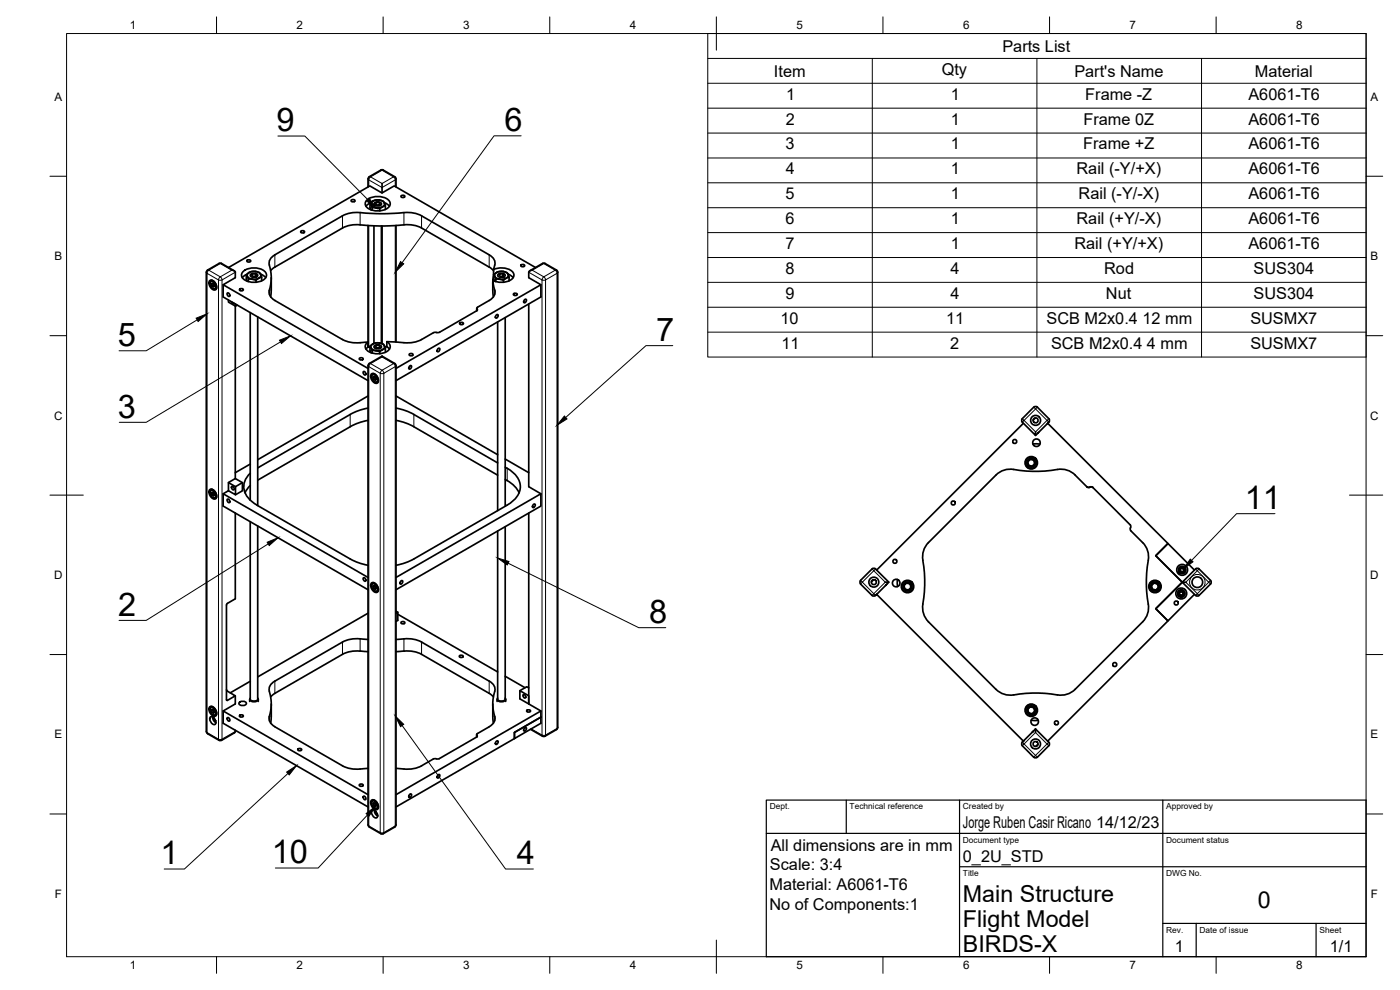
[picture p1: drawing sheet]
<svg xmlns="http://www.w3.org/2000/svg" width="420mm" height="297mm" viewBox="0 0 420 297" stroke-linecap="round" stroke-linejoin="round" font-family="sans-serif">
<!-- layer: Visible Narrow -->
<g fill="none" stroke="#000" stroke-width=".3">
<path d="M110.5 53.7l.2 .3M110.7 54v2M110.7 54l4 2.3 3.9-2.3M110.8 53l.4 .1M111.2 53.1l3.5-2 3.4 2M111.2 53.1l3.5 2 3.4-2M111.2 53.1l-.5 .9M114.3 51h.7M118.1 53.1l.5 .9M118.5 53l-.4 .1M118.6 54v2M118.9 53.7l-.3 .3"/>
<path d="M65.7 79l.4 .1M66.1 79.1l3.5 2-3.5 2M66.1 79.1l-3.4 2 3.4 2M66.5 79l-.4 .1M82.5 76.5v3.6M102.8 64.8v3.6M108.1 63.8v3.7M110.7 67.7v36.5M118.6 67.7v34.9M121.2 63.8v3.7M126.5 64.8v3.6M146.8 76.5v3.6"/>
<path d="M162.8 79l.4 .1M163.2 79.1l-3.5 2 3.5 2M163.2 79.1l3.4 2-3.4 2M163.6 79l-.4 .1M62.3 81l.4 .1-.5 .9-.3-.3M65.9 83.2l.2-.1 .2 .1 .3 .8h-1zM70.6 81.7l-4 2.3v137.8M80.8 87.1v1.2M143.2 92.7v.5M148.5 87.1v1.2M158.7 81.7l4 2.3v136.5M163 83.2l.2-.1 .2 .1 .3 .8h-1z"/>
<path d="M167 81l-.4 .1 .6 .9M167.2 82v136.6l-3.5 1.9M167.2 82l-3.5 2v136.5M167.4 81.7l-.2 .3M110.5 109.7l.2 .3M110.7 110v137.8M110.7 110l3.4 2M110.8 109.1h.4M111.2 109.1l3.5-2 3.4 2M111.2 109.1l3.5 2M111.2 109.1l-.5 .9M114.1 112v137.8l-3.4-2"/>
<path d="M114.7 111.1l-.6 .9M114.7 111.1l.5 .9h-1.1M118.1 109.1l-3.4 2M118.1 109.1l.5 .9M118.5 109.1h-.4M118.6 110l-3.4 2v137.8M118.6 110v137.8M118.9 109.7l-.3 .3M105.1 124.4v3.6M124.2 124.4v3.6M306.8 125.6v.1a.5 .5 0 0 1 .5 .4 .5 .5 0 0 1-.5 .5v.1M310.2 122.2l.6 .5-3.5 3.4 3.5 3.5 3.4-3.5-3.4-3.4 .5-.5"/>
<path d="M314.7 125.6v.1a.5 .5 0 0 0-.5 .4 .5 .5 0 0 0 .5 .5v.1M152.2 140.5v3.7M258.3 174.1l.5 .6 3.4-3.5 3.5 3.5-3.5 3.4-3.4-3.4-.5 .5M261.7 178.7v-.1a.5 .5 0 0 1 .5-.5 .5 .5 0 0 1 .5 .5l.1 .1M261.7 170.7a.5 .5 0 0 0 .5 .5 .5 .5 0 0 0 .5-.5h.1M358.8 170.7a.5 .5 0 0 0 .5 .5 .5 .5 0 0 0 .5-.5h.1M358.8 178.7v-.1a.5 .5 0 0 1 .5-.5 .5 .5 0 0 1 .5 .5l.1 .1M363.3 174.1l-.5 .6-3.5-3.5-3.4 3.5 3.4 3.4 3.5-3.4 .5 .5M102.8 192.6v3.7M108.1 191.7v3.7M121.2 191.7v3.7M126.5 192.6v3.7"/>
<path d="M61.9 219.5l.3 .3M62.1 219.8v-137.8l3.5 2v137.8M62.1 219.8l3.5 2M62.2 219.8l.1 .3M68 210l.2 .1M68.2 207.4l-.2 .1M70.6 219.5l-4 2.3M75.1 209.6a1.32 1.32 0 0 0 2.3 0M75.1 209.5a1.21 1.21 0 0 0 .9 1 1.21 1.21 0 0 0 1.2-.4l.2-.6M80.8 215v1.2M82.5 204.4v3.6M146.8 204.4v3.6"/>
<path d="M148.5 215v1.2M149.4 209.6a1.32 1.32 0 0 0 2.2 0M149.4 209.5a1.21 1.21 0 0 0 .8 1 1.21 1.21 0 0 0 1.2-.4l.2-.6M159.4 218.7l3.3 1.8M167.4 218.2l-.4 .7M65.6 221.8l.1 .3M65.6 221.8h1M66.6 221.8l-.1 .3M143.2 220.6v.5M162.7 220.5l.1 .4M162.7 220.5h1M163.7 220.5l-.1 .4"/>
<path d="M306.8 222.7a.5 .5 0 0 1 .5 .5 .5 .5 0 0 1-.5 .5v.1M310.2 227.2l.6-.5-3.5-3.5 3.5-3.4 3.4 3.4-3.4 3.5 .5 .5M314.7 222.7a.5 .5 0 0 0-.5 .5 .5 .5 0 0 0 .5 .5v.1M110.5 247.5l.2 .3M110.7 247.8l.1 .3M115.2 249.8h-1.1l.2 .3M115.2 249.8l-.2 .3M118.6 247.8l-3.4 2M118.6 247.8l-.1 .3M118.9 247.5l-.3 .3"/>
<circle cx="359.3" cy="174.7" r="2.34"/>
</g>
<!-- layer: Visible -->
<g fill="none" stroke="#000" stroke-width=".51">
<path d="M105.5 60l.6-.1 .4 .4-.7 .3-.4-.3zM110.2 60a5.2 5.2 0 0 1 6.7 .4 1.82 1.82 0 0 1-1.5 2.5 5.2 5.2 0 0 1-5.6-1.1 1.42 1.42 0 0 1 .4-1.8zM110.4 53.7v2.4M114.7 55.1v2.8M118.9 53.7l-.4-.7-3.5-2-.5-.1-3.7 2.1-.3 .7M118.9 53.7v2.4M120.5 58.7l.6-.1 .4 .4-.7 .3-.5-.3zM65.7 79h.8M65.7 79l-3.4 2-.4 .7v137.8l.4 .6 3.4 2M66.5 79l3.8 2.3M74.2 78h.6l.4 .4-.7 .2-.4-.2zM80.8 79.5a12.3 12.3 0 0 1 0 7.6"/>
<path d="M82.5 76.5l-1.3 1.1-.4 1v.9M90.4 69.3l.6-.1 .4 .4-.7 .3-.5-.3zM108.1 63.8a75.1 75.1 0 0 0 14.6-.1l2.1 .3 1.2 .5 20.8 12a2.75 2.75 0 0 1 1.5 3.7l-.2 .7M108.1 67.5a72.9 72.9 0 0 0 14.6-.1l2.1 .3 1.7 .7 20.3 11.7 1.3 1.2M108.1 67.5a9.1 9.1 0 0 0-5.3 .9l-20.3 11.7M108.1 63.8a9.1 9.1 0 0 0-5.3 1l-20.3 11.7M110.4 67.7v36.5l-.6 .5M111 61v1.3l.4 .7M111.1 60.9l-1.3 1M111.4 61.5v.1a.73 .73 0 0 0 .3 .7 .73 .73 0 0 0 .8 0h.3M111.4 61.5l.4 .4 1 .4M111.7 62.3v.8"/>
<path d="M111.9 60.4l-.3 .1a.41 .41 0 0 0-.4 .2 .41 .41 0 0 0 0 .5l.2 .3M111.9 60.3a.9 .9 0 0 0-.5 1.2M112.2 67.8v35.2M112.3 60.9l1.1-.4a.82 .82 0 0 1 1 .9l-1 .4a.82 .82 0 0 1-1.1-.9zM112.9 60.9l-.2 .1M112.9 60.8h.7l.4 .2a.67 .67 0 0 1-.6 .5 .67 .67 0 0 1-.7-.5zM113.8 60.9l.2 .1M113.9 60h-1.2l-.8 .4M113.9 60l1.1 .4 .3 .5M113.9 60h-.9l-1.1 .3M113.9 60l.8 .3 .7 .6M114 62.7v.6"/>
<path d="M114.5 67.8v35.2M114.7 67.8v35.3M114.8 62l-.2 .2a.91 .91 0 0 1-1.5 .2l-.3-.1M114.8 62l-.7 .3h-1.3M115.3 60.8l1.6 1.1M115.3 60.9l.1 .1a.45 .45 0 0 1 .2 .5 .45 .45 0 0 1-.4 .3l-.4 .2M115.4 60.9a.9 .9 0 0 1-.6 1.1M115.7 61.7v1.2M118.9 67.7v34.9M156.5 79.4h.5l.5 .4-.8 .2-.4-.2zM162.8 79l-3.8 2.3M162.8 79h.8"/>
<path d="M163.6 79l3.4 2 .4 .7v136.5l-.4 .7-3.7 2.1-.5-.1-3.6-2.1M62.9 84.2a1.82 1.82 0 0 1 2.1 2.4 1 1 0 0 1-1 .4 1 1 0 0 1-.8-.8l-.3-.4a1.48 1.48 0 0 1 0-1.6zM62.9 85l.3-.7a1.6 1.6 0 0 1 1.7 2.1l-.3 .4-.7-.2M63.2 84.4a1.48 1.48 0 0 1 1.3 2.2 1.48 1.48 0 0 1-1.3-2.2zM63.6 84.1l-.4 .2M63.6 84.9l.5 .3 .2 .6-.2 .3-.5-.2-.2-.6zM63.8 85l-.4 .3M64.2 85.5l-.2-.3 .2 .4M64.2 85.6l-.6 .3M65 86.5l-.3 .2M67 85.4v3.7l43.4 25.1M68.2 87.9l.6 .2 .1 .8-.5-.2z"/>
<path d="M68.6 90v.6l2.1 1.2v-.6M68.6 80.3l42.4-24.5 3.6 2.1 3.7-2.1 42.4 24.5M69.5 90.6l.4 .4h.3M69.6 81.1a.94 .94 0 0 1 1 .6v1.6l-3.6 2.1 43.4 25.1M70.6 91.8v51.8M71.2 91.6l-.5 .2M72 86.7l.6-.1 .4 .4-.7 .3-.4-.3zM73 81.4a5.2 5.2 0 0 1 6.8 .4 1.82 1.82 0 0 1-1.5 2.6 5.2 5.2 0 0 1-5.6-1.2 1.42 1.42 0 0 1 .3-1.8zM73.9 82.4v1.3l.3 .7M74 82.3l-1.3 1M74.2 82.9l.1 .2a.64 .64 0 0 0 .3 .6 .64 .64 0 0 0 .7 0l.6 .1a1.01 1.01 0 0 0 1.7-.3h.1M74.2 82.9a2.78 2.78 0 0 0 3.5 .6"/>
<path d="M74.5 83.7v.8M75.1 93.8v56.3M75.2 82.4l1-.4a.82 .82 0 0 1 1.1 .9l-1.1 .4a.82 .82 0 0 1-1-.9zM75.7 82.3l-.1 .1M75.8 82.3l.7-.1 .4 .2a.67 .67 0 0 1-.7 .5 .67 .67 0 0 1-.6-.5zM76.7 82.3l.2 .1M76.8 81.5h-1.3l-1 .5a.41 .41 0 0 0-.5 .2 .41 .41 0 0 0 .1 .5l.1 .2M76.8 81.5l1.1 .3 .4 .6a.47 .47 0 0 1 .2 .5 .47 .47 0 0 1-.4 .4l-.4 .2M76.8 81.5a2.14 2.14 0 0 0-2.6 1.1v.3M76.8 81.5a1.12 1.12 0 0 1 1.3 .6 1.12 1.12 0 0 1-.4 1.4M76.8 84.1v.6M77.3 95.1v56.6"/>
<path d="M78.2 82.2l1.5 1.1M78.5 83.1v1.2M80.8 87.1v1l.4 .9 1.3 1.2M81.4 83.3l-.2 5.8M82.5 90.2l20.3 11.7a9.1 9.1 0 0 0 5.3 .9M82.5 80.1l-1.3 1.1M131 99.8h-.9l-3.6 2.1a9.2 9.2 0 0 1-5.3 .9M138.1 96.8l.6-.1 .4 .5-.7 .2-.5-.2zM143.1 93.2l-11.2 6.5h-.9M143.1 92.5v.7M143.2 92.7l-.1 .5M147.9 84.8l.2 4.3"/>
<path d="M148.1 82.4l-.2 2.5v.8v-1.6l.3 2a2.83 2.83 0 0 1-1.4 4.1l-3.5 2-.1 .5M148.1 80.9v1.5M148.1 80.9a5.1 5.1 0 0 1 6 1 1.87 1.87 0 0 1-1.6 2.5l-1.3 .3h-1.4l-1.9-.6M148.2 82.4v1.3l.3 .7M148.3 82.3l-.2 .1M148.5 82.9l.1 .2a.64 .64 0 0 0 .3 .6 .64 .64 0 0 0 .6 0l.7 .1a1.12 1.12 0 0 0 1.7-.3M148.5 82.9a2.78 2.78 0 0 0 3.4 .6M148.8 83.7v.8M148.9 94.6l.4-.2 .2 .3-.2 .5-.4 .3-.2-.3zM149 81.8l-.2 .1a.53 .53 0 0 0-.5 .7l.2 .3M149 81.8a.9 .9 0 0 0-.5 1.1M149.4 96.6v56.6"/>
<path d="M149.4 82.4l1.1-.4a.82 .82 0 0 1 1 .9l-1 .4a.82 .82 0 0 1-1.1-.9zM150 82.3l-.2 .1M150 82.3l.7-.1 .4 .2a.67 .67 0 0 1-.6 .5 .67 .67 0 0 1-.7-.5zM151 82.3l.2 .1M151 81.5l-.8-.1-1.2 .4M151 81.5l.8 .2 .7 .6M151 81.5h-1.2l-.8 .3M151 81.5l1.2 .3 .3 .5M151.1 84.1v.6M151.6 95.3v56.6M152.4 82.2l1.6 1.1M152.5 82.3a.9 .9 0 0 1-.6 1.2"/>
<path d="M152.5 82.3v.1a.47 .47 0 0 1 .3 .5 .47 .47 0 0 1-.5 .4l-.4 .2M152.8 83.1v1.2M154.2 88.1l.6-.1 .4 .4-.7 .3-.4-.3zM157.4 90l.4-.2 .2 .3-.2 .5-.4 .3-.3-.3zM158.7 91.2v54.8l3.6 2.2M159.8 81.1a.94 .94 0 0 0-1.1 .6v1.6l3.6 2.1-43.4 25.1M162.3 85.4v3.7l-43.4 25.1M108 107.4l.6-.1 .4 .5-.7 .2-.5-.2zM109 111.5l.6 .2 .2 .8-.6-.2zM110.4 118.8l-33.1 19.1M110.8 109.1l-.3 .6-.1 137.8M111 103.9v1.3l.4 .6"/>
<path d="M111 104.1l-.6 .1M111.4 104.4a.74 .74 0 0 0 .3 .8 .74 .74 0 0 0 .8 0h.3M111.4 104.4l.7 .6 .7 .2M111.5 112.2a1.82 1.82 0 0 1 2 2.4 1 1 0 0 1-1 .4 1 1 0 0 1-.8-.8l-.2-.4a1.48 1.48 0 0 1 0-1.6zM111.5 113l.2-.7a1.6 1.6 0 0 1 1.8 2.1l-.4 .4-.6-.2M111.7 105.2v.7M111.8 112.4a1.48 1.48 0 0 1 1.2 2.2 1.48 1.48 0 0 1-1.2-2.2zM111.9 103.2l-.3 .2a.41 .41 0 0 0-.4 .2 .41 .41 0 0 0 0 .5l.2 .3M111.9 103.2l.8-.3h.9l1.4 .3 .3 .5M111.9 103.2a.9 .9 0 0 0-.5 1.2M111.9 103.2a2.78 2.78 0 0 1 3.5 .5M112.1 112.1l-.3 .2"/>
<path d="M112.2 113l.4 .2 .3 .6-.3 .3-.4-.2-.3-.6zM112.3 103.8l1.1-.4a.82 .82 0 0 1 1 .9l-1 .4a.82 .82 0 0 1-1.1-.9zM112.3 113.1l-.4 .2M112.4 114.6h.1M112.5 113.2l.2 .4M112.6 113.2l.2 .4-.6 .3M112.9 103.7l-.2 .1M112.9 103.7l.7-.1 .4 .3a.67 .67 0 0 1-.6 .5 .67 .67 0 0 1-.7-.5zM113.5 114.5l-.3 .2M113.8 103.7l.2 .1M114 105.5v.6M114.7 106.9v.2"/>
<path d="M114.7 106.9l-3.9 2.2M114.7 106.9l3.8 2.2M114.8 104.9l-.2 .1a.93 .93 0 0 1-1.5 .3l-.3-.1M114.8 104.9l-.7 .3h-1.3M115.3 103.7l.1 .1a.45 .45 0 0 1 .2 .5 .45 .45 0 0 1-.4 .4l-.4 .2M115.4 103.7a.9 .9 0 0 1-.6 1.2M115.5 104l.6 .1M115.7 104.6v1.1M116.1 102.5l5.1 .3M116.1 102.5v1.5M116.1 104l.8 .7M116.1 102.5a1.72 1.72 0 0 1 1 1.9 1.72 1.72 0 0 1-1.6 1.4 4.8 4.8 0 0 1-5.8-1.4 1.56 1.56 0 0 1 .7-1.8l-2.3 .2"/>
<path d="M118.5 109.1l.4 .6v137.8M118.9 118.8l30.5 17.6M122.9 109.9l.4-.2 .2 .3-.2 .5-.4 .3-.2-.3zM122.9 106.2l.6-.1 .5 .4-.8 .2-.4-.2zM131.4 104.7l.4-.2 .2 .3-.2 .5-.4 .3-.2-.3zM75.1 139.2l-4.5 2.6M105.1 128l-27.8 16.1M105.1 124.4l-27.8 16M110.5 126.1a17.1 17.1 0 0 0-5.4 1.9M110.5 122.4a17.1 17.1 0 0 0-5.4 1.9M118.8 126.1a17.1 17.1 0 0 1 5.4 1.9M118.8 122.4a17.1 17.1 0 0 1 5.4 1.9"/>
<path d="M124.2 128l25.2 14.6M124.2 124.4l25.2 14.5M151.6 137.7l7.1 4.1M307.1 127l-44 44M308.4 138.6l.4-.4a.96 .96 0 0 1 1.6 .3 .96 .96 0 0 1-.9 1.3h-.2a1.01 1.01 0 0 1-.9-1.2zM310 133.2h2.1M310.7 125.4l-.7 .7M311.3 122.2l3.5 3.4a.99 .99 0 0 1-.3 1.3l-3.7 3.7M311.3 122.2l-.5-.3-.6 .3-3.4 3.4-.2 .5 .2 .6 4 3.9v-1M311.6 129.9l-.2 .2M311.6 129.8v.1M311.8 129.7l-.2 .2"/>
<path d="M314.4 127l36.1 36.1-3.6 3.6 7.9 8-7.9 7.9 3.6 3.7-36.1 36.1M314.5 126.9h.1M314.5 126.9l-.2 .3M314.7 126.7l-.2 .2M62.9 146.9a1.82 1.82 0 0 1 2.1 2.4 1 1 0 0 1-1 .4 1 1 0 0 1-.8-.8l-.3-.4a1.48 1.48 0 0 1 0-1.6zM62.9 147.6v.1M63 147.6l.2-.6a1.6 1.6 0 0 1 1.7 2.1l-.3 .4-.7-.2M63.2 147.1a1.48 1.48 0 0 1 1.3 2.3 1.48 1.48 0 0 1-1.3-2.3zM63.6 146.8l-.4 .2M63.6 147.7l.5 .2 .2 .6-.2 .4-.5-.3-.2-.6zM63.8 147.8l-.4 .2M64.2 148.3l-.2-.4 .2 .4"/>
<path d="M64.2 148.3l-.6 .3M65 149.3l-.3 .1M68.2 149.8l.6 .2 .1 .7-.5-.1zM68.6 147.2l-1.6 1M69.5 146l.6 .1 .2 .8-.6-.1zM70.6 153.9v25.8l-2.4 1.3-.2 .5 .1 28.7 2.5-1.4-2.4-1.4-.2-.5M70.6 143.6l2.1 1.2v2.5l-2 1.1M70.6 143.6l-2 1.2M70.7 146l-2.1-1.2v2.4M72.7 144.8l-2 1.2v2.4l-2.1-1.2M75.1 156.5v53.1M75.1 145.7l-1.6 2.2"/>
<path d="M75.1 142a5.2 5.2 0 0 0 .1 8.2l1.9 1.3M77.1 151.6l28 16.1a17.1 17.1 0 0 0 5.4 1.9M77.3 157.8v51.8M149.4 159.3v50.3M151.6 143.9a8.7 8.7 0 0 1 4.2 4M151.6 140.2a6.9 6.9 0 0 1 4.5 6.3 7 7 0 0 1-3.9 5l-28 16.2a17.3 17.3 0 0 1-5.4 1.9M151.6 158v51.6M158.7 153.9v57.3v-2.4l-2.7-1.6v2.5l6.3 3.6-43.4 25.1M160 151.5l.4-.3 .2 .3-.2 .6-.4 .2-.2-.3zM322.6 142.5l3.8 3.7 1.2-.1 .4 .2M322.7 142.5a6 6 0 0 0-5.3-1.6 44 44 0 0 1-14.6-.1l-2.1 .5-1.8 1.2-20.3 20.3M326.2 146l.4 .2 1-.2 .4 .3"/>
<path d="M328 146.3l11.2 11.1M339.2 157.4l.2 .5-.2 .9 .2 .5M339.4 159.3l3.5 3.5a6 6 0 0 1 1.7 5.3M109 173.4l.6 .2 .2 .7-.6-.1zM110.4 173.3l-43.4-25.1v3.6l43.4 25.1M111.5 174.9a1.82 1.82 0 0 1 2 2.4 1 1 0 0 1-1 .4 1 1 0 0 1-.8-.7l-.2-.5a1.48 1.48 0 0 1 0-1.6zM111.5 175.8l.2-.8a1.6 1.6 0 0 1 1.8 2.1l-.4 .4-.6-.1M111.8 175.2a1.48 1.48 0 0 1 1.2 2.2 1.48 1.48 0 0 1-1.2-2.2zM112.1 174.8l-.3 .2M112.2 175.7l.4 .2 .3 .6-.3 .4-.4-.3-.3-.6zM112.3 175.8l-.4 .2M112.4 177.3l.1 .1"/>
<path d="M112.8 176.3l-.3-.4 .2 .4M112.8 176.3l-.6 .3M113.5 177.3l-.3 .1M118.9 173.3l43.4-25.1v3.6l-43.4 25.1M120.2 174.4l.5-.2 .2 .3-.2 .5-.5 .3-.2-.3zM262.2 173.9l-.7 .7M263 178.4l-.2 .2M263 178.4h.1M263.1 178.3l-.1 .1M263.2 178.2l-.1 .1 44 44.1M265.7 174.7h1l-3.9 3.9-.6 .3-.5-.3-3.4-3.4-.2-.5 .2-.6 3.4-3.4a.75 .75 0 0 1 1.1 0l3.9 4M265.9 175.5h.1"/>
<path d="M266 175.5l-.3 .2M266.2 175.3l-.2 .2M269.3 173.9v2.1M271.3 175.7l.3-.3a1.01 1.01 0 0 1 1.6 .1 1.01 1.01 0 0 1-.6 1.5 1.01 1.01 0 0 1-1.2-1zM276.9 168.1l.6 5.6-.1 3.8-.5 3.8M278.6 162.8a6 6 0 0 0-1.6 5.3M344.6 168.1a39.3 39.3 0 0 0 .1 13.9l-.1 1.4-.4 1.4-1.3 1.7-20.3 20.3M345.7 175.5l.2-.1a.98 .98 0 0 1 1.6 0 .98 .98 0 0 1-.5 1.5h-.6a.98 .98 0 0 1-.7-1.4zM354.8 174.7l-7.9 7.9 3.6 3.7 8-8M354.8 174.7h1.1M358.5 171l-8-7.9-3.6 3.6 12.2 12.1 .8-.1 3.4-3.5 .2-.5-.2-.6-3.4-3.4-.6-.2-.5 .2-4 4M110.4 184l-33.1 19.1"/>
<path d="M110.5 191.9l-1-.1a11 11 0 0 0-6.7 .8l-20.3 11.8M110.5 195.5l-1.5-.1a10.3 10.3 0 0 0-6.2 .9l-20.3 11.7M118.9 183.4l.5 .3v2.4l-.5 .3M118.9 191.9l.9-.1a10.9 10.9 0 0 1 6.7 .8l20.9 12.1 1 1.3 .1 1.4M118.9 195.5l1.4-.1a10.1 10.1 0 0 1 6.2 .9l20.3 11.7 1.3 1.1M119.4 184.3l30 17.3M119.4 183.7l-.5 .3M120.5 186.6l.6-.1 .4 .4-.7 .3-.5-.3zM138 196.7l.6-.1 .4 .4-.7 .3-.5-.3zM277 181.3a6 6 0 0 0 1.6 5.2M278.6 186.5l20.3 20.3a6.8 6.8 0 0 0 7.2 1.4 49.9 49.9 0 0 1 12.7 .4l2.1-.5 1.8-1.3M62.9 212.1a1.82 1.82 0 0 1 2.1 2.4 1 1 0 0 1-1 .4 1 1 0 0 1-.8-.8l-.3-.4a1.48 1.48 0 0 1 0-1.6z"/>
<path d="M62.9 212.9l.3-.7a1.6 1.6 0 0 1 1.7 2.1l-.3 .3-.7-.1M63.2 215.1a1.54 1.54 0 0 1 1.3 2.3 1.54 1.54 0 0 1-1.3-2.3zM63.2 212.3a1.48 1.48 0 0 1 1.3 2.2 1.48 1.48 0 0 1-1.3-2.2zM63.6 211.9l-.4 .2M63.6 212.8l.5 .3 .2 .6-.2 .3-.5-.2-.2-.6zM63.8 215.1a2.05 2.05 0 0 0 1 1.7M63.8 212.9l-.4 .3M64.2 213.4l-.2-.4 .2 .5M64.2 213.5l-.6 .3M64.7 216.3l-.5-.9 .5 .9M65 214.4l-.3 .2M67 213.3v3.7l43.4 25.1"/>
<path d="M68.2 215.4l.6 .1 .1 .8-.5-.2zM70.6 219.1v.5l-.3 .3-3.8 2.2M70.6 208.8v2.4l-3.6 2.1 43.4 25.1M71.8 210.8l1-.4a.82 .82 0 0 1 1.1 .9l-1.1 .4a.82 .82 0 0 1-1-.9zM72 214.6l.6-.1 .4 .4-.7 .3-.4-.3zM74.9 209.8v.7M75.1 204.4l-6 3.5M75.1 209.5l-.1 .2a1.35 1.35 0 0 0 1.2 .9 1.35 1.35 0 0 0 1.3-.9l-.2-.2M77.5 209.8v.7M80.8 207.4a12.3 12.3 0 0 1 0 7.6M80.8 215l.1 1.4 .6 .9 1 .7M81.4 211.2l-.2 5.8"/>
<path d="M82.5 218.1l20.3 11.7a12.4 12.4 0 0 0 7.7 .7M82.5 208l-1.3 1.1M82.5 204.3l-1.3 1.2-.4 .9v1M147.9 211.2l.2 5.8M148.5 207.4a13.1 13.1 0 0 0 .1 8.1l-.2 .9-.6 .9-4.5 2.8-.3 1.1-11.2 6.4-.9 .1M149.2 209.8v.7M149.4 209.5l-.2 .2a1.35 1.35 0 0 0 1.3 .9 1.35 1.35 0 0 0 1.2-.9l-.1-.2M151.6 202.9l6 3.4M151.8 209.8v.7M157 208.5l.6 .1 .1 .8-.6-.2zM157.4 218.5l.4-.2 .2 .3-.2 .5-.4 .3-.3-.3zM158.2 213.1l.6-.1 .4 .4-.7 .3-.5-.3z"/>
<path d="M158.7 206.4l-.6-.4-2.1 1.2M162.3 213.3v3.7l-7.9 4.6v-1.8l7.9-4.6-7.9 4.6v1.8l-35.5 20.5M308.5 212.8l.3-.3a.94 .94 0 0 1 1.6 .3 .94 .94 0 0 1-1 1.3l-.1-.1a1.04 1.04 0 0 1-.8-1.2zM309.5 216.1l2.1 .1M310 219.5l-2.9 2.9M310 219.5h.1M310.2 219.3l-.4 .4M310.8 218.7l4 4a.75 .75 0 0 1-.1 1.1l-3.4 3.4-.5 .2-.6-.2-3.4-3.4-.2-.6 .3-.6M310.8 218.7l-.8 .8M310.8 218.7v1.1M65.7 222.1h.8M89.5 224.7l.6-.1 .4 .4-.7 .3-.4-.3z"/>
<path d="M108 235.3l.6-.1 .4 .5-.7 .2-.5-.2zM109 239l.6 .1 .2 .8-.6-.2zM112.1 240l-.3 .2M122.9 238.4l.4-.2 .2 .3-.2 .5-.4 .3-.2-.3zM130.9 227.7h-.9l-3.5 2.1a12.2 12.2 0 0 1-7.6 .7M131.4 232.6l.4-.2 .2 .3-.2 .5-.4 .3-.2-.3zM143 220.4v.8M148.9 222.5l.4-.2 .2 .3-.2 .5-.4 .3-.2-.3zM307.1 222.4l-.2 .2M307.1 222.4h.1M307.3 222.2l-.4 .4M311.5 223.3l-.7 .7"/>
<path d="M111.5 240.1a1.82 1.82 0 0 1 2 2.4 1 1 0 0 1-1 .4 1 1 0 0 1-.8-.8l-.2-.4a1.48 1.48 0 0 1 0-1.6zM111.5 240.9l.2-.7a1.6 1.6 0 0 1 1.8 2.1l-.4 .4-.6-.2M111.7 243.1a1.54 1.54 0 0 1 1.4 2.3 1.54 1.54 0 0 1-1.4-2.3zM111.8 240.3a1.48 1.48 0 0 1 1.2 2.3 1.48 1.48 0 0 1-1.2-2.3zM112.2 240.9l.4 .2 .3 .6-.3 .3-.4-.2-.3-.6zM112.3 243.1a2.05 2.05 0 0 0 1 1.7M112.3 240.9l-.4 .3M112.4 242.5l.1 .1M112.7 243.4l.6 .9-.5-.8M112.8 241.4l-.3-.3 .2 .4M112.8 241.5l-.6 .3M113.5 242.5l-.3 .1"/>
<path d="M118.9 247.5l-.4 .6-3.7 2.1-.5-.1-3.5-2-.3-.6"/>
<circle cx="304.5" cy="132.5" r=".6"/>
<circle cx="309.5" cy="138.8" r="1.32"/>
<circle cx="309.5" cy="138.8" r="1.13"/>
<circle cx="309.5" cy="138.8" r="1.87"/>
<circle cx="309.5" cy="138.8" r="1.68"/>
<circle cx="310.8" cy="126.1" r="1.49"/>
<circle cx="310.8" cy="126.1" r=".75"/>
<circle cx="311.1" cy="132.8" r="1.13"/>
<circle cx="286.1" cy="150.9" r=".6"/>
<circle cx="262.2" cy="174.7" r=".75"/>
<circle cx="262.2" cy="174.7" r="1.49"/>
<circle cx="268.6" cy="168.4" r=".6"/>
<circle cx="269" cy="174.9" r="1.13"/>
<circle cx="272.4" cy="176" r="1.32"/>
<circle cx="272.4" cy="176" r="1.13"/>
<circle cx="272.4" cy="176" r="1.87"/>
<circle cx="272.4" cy="176" r="1.68"/>
<circle cx="346.6" cy="176" r="1.32"/>
<circle cx="346.6" cy="176" r="1.13"/>
<circle cx="346.6" cy="176" r="1.87"/>
<circle cx="346.6" cy="176" r="1.68"/>
<circle cx="354.5" cy="178.1" r=".65"/>
<circle cx="354.5" cy="178.1" r="1.64"/>
<circle cx="354.5" cy="178.1" r=".56"/>
<circle cx="354.5" cy="178.1" r=".67"/>
<circle cx="354.5" cy="178.1" r=".98"/>
<circle cx="354.5" cy="178.1" r="1.13"/>
<circle cx="354.7" cy="171" r=".65"/>
<circle cx="354.8" cy="171" r=".56"/>
<circle cx="354.8" cy="171" r=".67"/>
<circle cx="354.8" cy="171" r=".98"/>
<circle cx="354.8" cy="171" r="1.13"/>
<circle cx="354.8" cy="171" r="1.64"/>
<circle cx="359.3" cy="174.7" r="1.6"/>
<circle cx="334.5" cy="199.4" r=".6"/>
<circle cx="353" cy="180.9" r=".6"/>
<circle cx="309.5" cy="213.1" r="1.32"/>
<circle cx="309.5" cy="213.1" r="1.13"/>
<circle cx="309.5" cy="213.1" r="1.87"/>
<circle cx="309.5" cy="213.1" r="1.68"/>
<circle cx="310.5" cy="216.5" r="1.13"/>
<circle cx="317" cy="216.9" r=".6"/>
<circle cx="310.8" cy="223.2" r=".75"/>
<circle cx="310.8" cy="223.2" r="1.49"/>
</g>
<!-- layer: BORDER -->
<g fill="none" stroke="#000" stroke-width=".3">
<path d="M20 10.1h390v276.9h-390zM65 5.1v5M115 5.1v5M165 5.1v5M215 5.1v10M265 5.1v5M315 5.1v5M365 5.1v5M15 52.9h5M410 52.9h5M15 100.7h5M410 100.7h5"/>
<path d="M15 148.6h10M405 148.6h10M15 196.4h5M410 196.4h5M15 244.2h5M410 244.2h5M65 287v5M115 287v5M165 287v5M215 282.1v9.9M265 287v5M315 287v5"/>
<path d="M365 287v5"/>
</g>
<!-- layer: TITLEBLOCK -->
<path d="M230 240.1h180v46.9h-180zM230 250h180M254 240.1v9.9M288 240.1v46.9M349 240.1v46.9M288 260.1h122M349 277.1h61M359 277.1v9.9M395 277.1v9.9" fill="none" stroke="#000" stroke-width=".36"/>
<!-- layer: Leaders -->
<path d="M110.8 59.4l2 2.9-2.9-2zM120.2 78.5l1 .7-2.6 2.5zM58.9 95.5l3.2-1.3-2.6 2.3zM83.9 102.1l3.3-1.3-2.7 2.3zM169.4 124.8l.8 .9-3 1.9zM80.2 162.7l3.3-1.4-2.7 2.4zM149.4 167.4l3.3 1.1-.5 1zM357.2 167.8l.8 .8-2.8 2.1zM118.6 214.8l2.6 2.5-1 .7zM86 231.7l3-2-2.2 2.8zM109.9 244.1l2.8-2.2-2 3z" fill="#000" stroke="#000" stroke-width=".3"/>
<path d="M83.4 40.8h8.1l18.8 19.1M156.4 40.8h-8.1l-27.6 38M59.2 96l-15.3 9.2h-8.2M84.2 102.6l-40.3 24.1h-8.1M201.9 103.7h-8l-24.1 21.6M382.6 154.1h-11.5l-13.5 14.1M80.5 163.2l-36.6 22.9h-8.2M152.5 169l39.2 19.3h8.1M120.7 217.7l31 43h8.4M86.4 232.1l-31 28.6h-6.1M110.3 244.5l-14.8 15.9h-12.9" fill="none" stroke="#000" stroke-width=".3"/>
<!-- layer: Custom Tables -->
<g fill="none" stroke="#000" stroke-width=".3">
<path d="M212.4 10.1h197.6v97h-197.6zM212.4 17.5h197.6M261.8 17.5v89.6M311.2 17.5v89.6M360.6 17.5v89.6M212.4 25h197.6M212.4 32.5h197.6M212.4 39.9h197.6M212.4 47.4h197.6M212.4 54.8h197.6M212.4 62.3h197.6M212.4 69.8h197.6"/>
<path d="M212.4 77.3h197.6M212.4 84.7h197.6M212.4 92.2h197.6M212.4 99.7h197.6"/>
</g>
<g font-size="9.8">
<text x="83" y="39.4">9</text>
<text x="151.4" y="39.4">6</text>
<text x="35.3" y="103.9">5</text>
<text x="196.9" y="102.3">7</text>
<text x="35.4" y="125.3">3</text>
<text x="373.5" y="152.7">11</text>
<text x="35.5" y="184.7">2</text>
<text x="194.8" y="186.9">8</text>
<text x="48.2" y="259.3">1</text>
<text x="81.6" y="259">10</text>
<text x="155.1" y="259.3">4</text>
</g>
<g font-size="7">
<text x="289" y="270.6">Main Structure</text>
<text x="377.5" y="272.3">0</text>
<text x="289" y="278.1">Flight Model</text>
<text x="289" y="285.5">BIRDS-X</text>
</g>
<g font-size="4.9">
<text x="300.8" y="15.5">Parts List</text>
<text x="232.3" y="23">Item</text>
<text x="282.6" y="22.5">Qty</text>
<text x="322.4" y="23">Part's Name</text>
<text x="376.6" y="23">Material</text>
<text x="235.9" y="29.9">1</text>
<text x="285.3" y="29.9">1</text>
<text x="325.7" y="29.9">Frame -Z</text>
<text x="374.7" y="29.9">A6061-T6</text>
<text x="235.8" y="37.4">2</text>
<text x="285.3" y="37.4">1</text>
<text x="325.2" y="37.4">Frame 0Z</text>
<text x="374.7" y="37.4">A6061-T6</text>
<text x="235.8" y="44.8">3</text>
<text x="285.3" y="44.8">1</text>
<text x="325.1" y="44.8">Frame +Z</text>
<text x="374.7" y="44.8">A6061-T6</text>
<text x="235.8" y="52.3">4</text>
<text x="285.3" y="52.3">1</text>
<text x="323.1" y="52.4">Rail (-Y/+X)</text>
<text x="374.7" y="52.3">A6061-T6</text>
<text x="235.7" y="59.8">5</text>
<text x="285.3" y="59.8">1</text>
<text x="323.7" y="59.8">Rail (-Y/-X)</text>
<text x="374.7" y="59.8">A6061-T6</text>
<text x="235.8" y="67.2">6</text>
<text x="285.3" y="67.2">1</text>
<text x="323.1" y="67.3">Rail (+Y/-X)</text>
<text x="374.7" y="67.2">A6061-T6</text>
<text x="235.7" y="74.7">7</text>
<text x="285.3" y="74.7">1</text>
<text x="322.5" y="74.7">Rail (+Y/+X)</text>
<text x="374.7" y="74.7">A6061-T6</text>
<text x="235.8" y="82.2">8</text>
<text x="285.2" y="82.2">4</text>
<text x="331.4" y="82.2">Rod</text>
<text x="376.2" y="82.2">SUS304</text>
<text x="235.8" y="89.6">9</text>
<text x="285.2" y="89.6">4</text>
<text x="331.9" y="89.6">Nut</text>
<text x="376.2" y="89.7">SUS304</text>
<text x="234.2" y="97.1">10</text>
<text x="284" y="97.1">11</text>
<text x="314.1" y="97.1">SCB M2x0.4 12 mm</text>
<text x="375.2" y="97.1">SUSMX7</text>
<text x="234.6" y="104.6">11</text>
<text x="285.2" y="104.6">2</text>
<text x="315.4" y="104.6">SCB M2x0.4 4 mm</text>
<text x="375.2" y="104.6">SUSMX7</text>
<text x="289" y="248.5">Jorge Ruben Casir Ricano 14/12/23</text>
<text x="231.3" y="255.3">All dimensions are in mm</text>
<text x="231.1" y="261.2">Scale: 3:4</text>
<text x="289" y="258.6">0_2U_STD</text>
<text x="230.9" y="267">Material: A6061-T6</text>
<text x="230.9" y="272.9">No of Components:1</text>
<text x="352.6" y="285.7">1</text>
<text x="399.1" y="285.7">1/1</text>
</g>
<g font-size="3.5">
<text x="39" y="8.8">1</text>
<text x="89" y="8.8">2</text>
<text x="139" y="8.8">3</text>
<text x="189" y="8.8">4</text>
<text x="239" y="8.8">5</text>
<text x="289" y="8.8">6</text>
<text x="339" y="8.8">7</text>
<text x="389" y="8.8">8</text>
<text x="16.3" y="30.2">A</text>
<text x="411.3" y="30.2">A</text>
<text x="16.3" y="78">B</text>
<text x="411.3" y="78">B</text>
<text x="16.2" y="125.9">C</text>
<text x="411.2" y="125.9">C</text>
<text x="16.2" y="173.7">D</text>
<text x="411.2" y="173.7">D</text>
<text x="16.3" y="221.6">E</text>
<text x="411.3" y="221.6">E</text>
<text x="16.4" y="269.4">F</text>
<text x="411.4" y="269.4">F</text>
<text x="39" y="290.8">1</text>
<text x="89" y="290.8">2</text>
<text x="139" y="290.8">3</text>
<text x="189" y="290.8">4</text>
<text x="239" y="290.8">5</text>
<text x="289" y="290.8">6</text>
<text x="339" y="290.8">7</text>
<text x="389" y="290.8">8</text>
</g>
<g font-size="2.5">
<text x="231" y="242.9">Dept.</text>
<text x="255" y="242.9">Technical reference</text>
<text x="289" y="242.9">Created by</text>
<text x="350" y="242.9">Approved by</text>
<text x="289" y="252.8">Document type</text>
<text x="350" y="252.8">Document status</text>
<text x="289" y="262.9">Title</text>
<text x="350" y="262.9">DWG No.</text>
<text x="350" y="279.9">Rev.</text>
<text x="360" y="279.9">Date of issue</text>
<text x="396" y="279.9">Sheet</text>
</g>
</svg>
